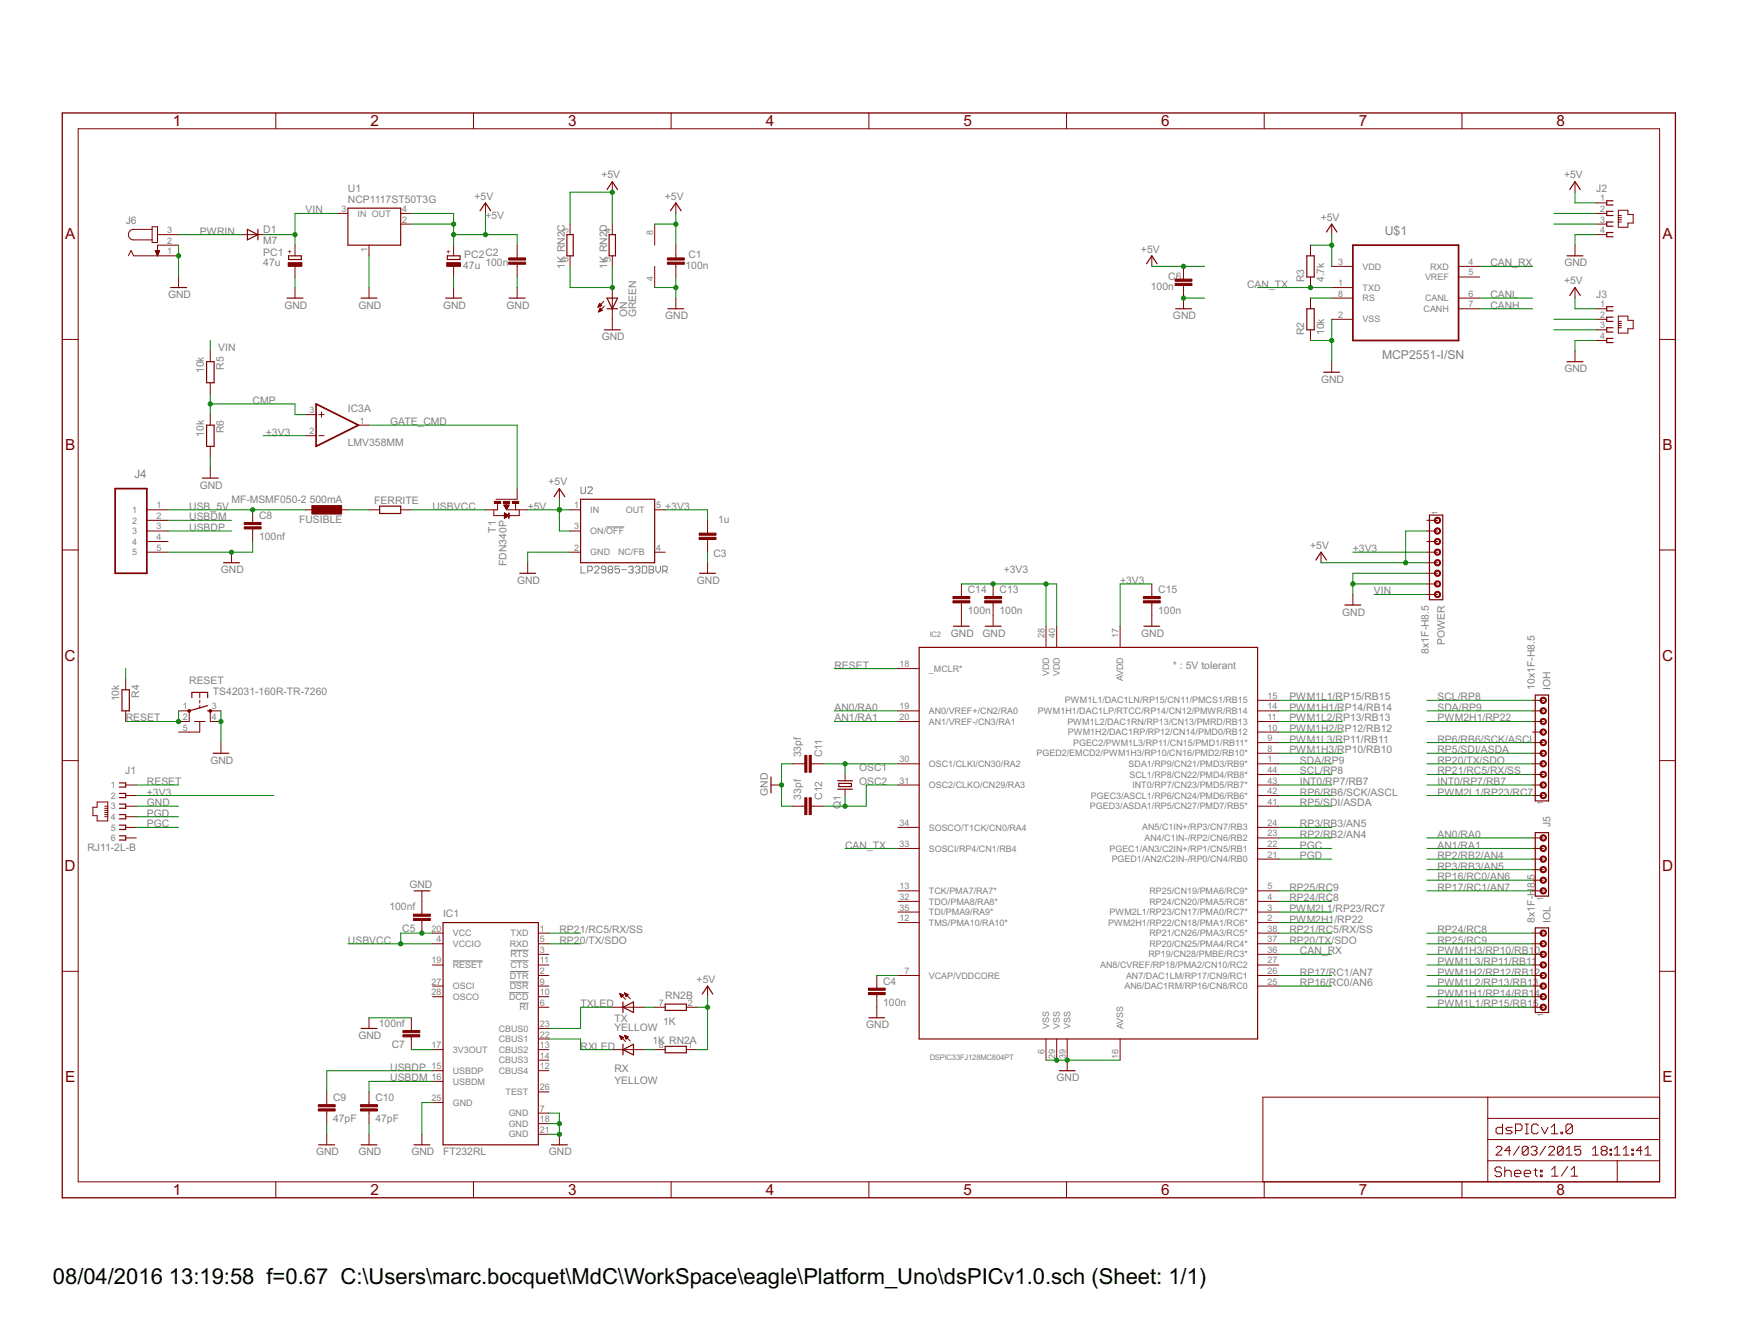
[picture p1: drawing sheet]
<svg xmlns="http://www.w3.org/2000/svg" width="279mm" height="216mm" viewBox="0 0 279 216" stroke-linecap="round" stroke-linejoin="round" font-family="sans-serif">
<g fill="none" stroke="#808080" stroke-width=".16">
<path d="M93.5 78.3v.9l.1 .2h.4l.2-.2v-.9M94.5 78.4l.2-.1h.4l.2 .1v.2l-.8 .8h.8M93.5 91v1.1h.7M94.5 91.8h.6l.2-.2v-.4l-.2-.2h-.6v1.1M95.6 91.2l.2-.2h.4l.2 .2v.2l-.8 .7h.8M97.5 91.6h-.6l-.2-.2v-.2l.2-.2h.4l.2 .2v.7l-.2 .2h-.4l-.2-.2M97.5 84.7h2.9M98 91.6l-.2 .2 .2 .3h.4l.2-.2-.2-.3M98 91.6l-.2-.2 .2-.4h.4l.2 .2v.2l-.2 .2M98 91.6h.4M99.7 91h-.8v.6l.4-.2 .4 .2v.3l-.2 .2h-.4l-.2-.2M100 91.6h.8"/>
<path d="M101.1 91.2l.2-.2h.4l.2 .2v.2l-.2 .2M101.5 91.6h.2M101.7 91.6l.2 .2-.2 .3h-.4l-.2-.2M102.2 91.2l.2-.2h.4l.1 .2v.2l-.1 .2M102.6 91.6h.2M102.8 91.6l.1 .2-.1 .3h-.4l-.2-.2M103.3 91h.6l.1 .2v.7l-.1 .2h-.6zM104.4 91h.5l.2 .2v.2l-.2 .2 .2 .3-.2 .2h-.5zM104.4 91.6h.5M105.5 91v.8l.4 .3 .3-.3v-.8M106.6 91.8h.5l.2-.2v-.4l-.2-.2h-.5v1.1M107 91.8l.3 .3"/>
<path d="M72.8 154.5h4.8M81.9 159.6h3.1M82 157.9h3M82 156.2h3M82.1 154.5h2.9M82.1 152.8h2.9M83.6 161.3h1.4"/>
</g>
<g fill="none" stroke="#800000" stroke-width=".19">
<path d="M39.8 36.9l1.7 .8-1.7 .9zM41.5 36.9v1.7M56 33.5h8.5v5.9h-8.5zM77.2 33.9l.9-1.3 .8 1.3M91.2 37.7h1v3.4h-1zM97.6 30.5l.9-1.3 .8 1.3M98 37.7h1v3.4h-1zM107.8 33.9l.9-1.3 .9 1.3M213.4 37.3l.8-1.3 .9 1.3M252.5 30.5l.8-1.3 .9 1.3M259.5 32.3h-1.1v.7h1.1M259.5 34h-1.1v.6h1.1"/>
<path d="M259.5 35.7h-1.1v.7h1.1M259.5 37.4h-1.1v.7h1.1M27.5 46.2h2.5M33.2 58.1h1.2v3.4h-1.2zM46.2 47.9h2.5M46.4 41.1h2.1v.6h-2.1zM58.1 47.9h2.5M71.7 47.9h2.6M71.9 41.1h2.1v.6h-2.1zM81.9 47.9h2.6M97.2 53h2.6M97.6 49.6h1.7"/>
<path d="M97.6 47.9h1.7l-.8 1.7zM107.4 49.6h2.6M184.4 42.4l.9-1.3 .8 1.3M189.1 49.6h2.6M210.2 49.6h1.2v3.4h-1.2zM210.2 41.1h1.2v3.4h-1.2zM212.9 59.8h2.6M252.1 41.1h2.5M252.1 58.1h2.5M252.5 47.5l.8-1.3 .9 1.3M259.5 49.3h-1.1v.7h1.1M259.5 51h-1.1v.7h1.1"/>
<path d="M259.5 52.7h-1.1v.7h1.1M259.5 54.4h-1.1v.7h1.1M32.6 76.9h2.5M33.2 68.3h1.2v3.5h-1.2zM89.1 79.8l.9-1.3 .8 1.3M36 90.5h2.5M61.1 81.4h3.4v1.1h-3.4zM83.6 92.2h2.5M93.4 80.3h11.9v10.2h-11.9zM112.5 92.2h2.6M211.6 90l.9-1.2 .9 1.2M216.3 97.3h2.6"/>
<path d="M229.9 82.8h2.2v13.6h-2.2zM19.6 110.9h1.2v3.4h-1.2zM30.9 112.2v-.9h2.5v.9M33.4 114.3h.4M33.4 113.4l-3 .9M147.8 104.1h54.5v62.9h-54.5zM153.4 100.7h2.5M158.5 100.7h2.5M184 100.7h2.5M247 111.7h2.1v17.1h-2.1zM19.2 125.9h1v.6h-1M19.2 127.6h1v.6h-1"/>
<path d="M19.2 129.3h1v.6h-1M19.2 131h1v.6h-1M19.2 132.7h1v.6h-1M19.2 134.4h1v.6h-1M34.3 121.1h2.5M124 124.9v2.6M134.7 126.9h2.4M134.7 125.5h2.4M134.9 125.9h2v.5h-2zM247 133.9h2.1v10.2h-2.1zM66.6 143.2h2.6M71.3 148.3h15.3v35.7h-15.3z"/>
<path d="M113 159.8l.8-1.3 .9 1.3M247 149.2h2.1v13.6h-2.1zM58.1 165.3h2.5M100.2 168.7l1.7-.8v1.7zM100.2 161.1v1.7M100.2 167.9v1.7M100.2 161.9l1.7-.8v1.7zM107 161.4h3.4v1h-3.4zM107 168.2h3.4v1h-3.4zM139.8 163.6h2.5M170.4 172.1h2.5M51.3 184h2.5"/>
<path d="M58.1 184h2.5M66.6 184h2.6M88.7 184h2.6"/>
</g>
<g fill="none" stroke="#800000" stroke-width=".16">
<path d="M44.4 18.2v2.5M76.2 18.2v2.5M107.9 18.2v2.5M139.8 18.2v2.5M171.6 18.2v2.5M203.3 18.2v2.5M235.2 18.2v2.5M12.6 20.7h254.4v169.3h-254.4zM24.5 36.9h-3a.85 .85 0 0 0-.9 .8 .85 .85 0 0 0 .9 .9h3M24.5 36.4h.8v2.6h-.8zM25.3 37.7h3.4M28.7 39.4h-3.4v1.7"/>
<path d="M38.9 37.7h3.4M47.5 39.4v1.7M54.3 34.3h1.7M59.4 39.4v1.7M64.5 34.3h1.7M64.5 36h1.7M73 39.4v1.7M78.1 32.6v1.7M83.2 39.4v2.1M91.7 36v1.7M98.5 29.2v1.7M98.5 36v1.7"/>
<path d="M105.3 36v3.4M108.7 32.6v1.7M108.7 39.4v2.1M210.8 39.4v1.7M214.2 36v1.7M253.3 29.2v1.7M253.3 39.4v1.7M256.8 37.7h1.6M256.8 34.3h1.6M256.8 36h1.6M256.8 32.6h1.6M260.3 33.8h1.6v.7h.8v1.4h-.8v.6h-1.6z"/>
<path d="M260.3 34.6h.5M260.3 35h.5M260.3 35.3h.5M260.3 35.7h.5M10 54.6h2.6M20.6 41.1l.5-.8 .4 .8h7.2M25 40.3h.7l-.4 .8zM25 40.3h.6M25 40.4h.6M25.1 40.5h.5M25.1 40.6h.4M25.1 40.7h.4"/>
<path d="M25.2 40.8h.3M25.2 40.8h.2M25.2 40.9h.2M25.3 41h.1M25.3 41.1h.1M28.7 44.5v1.7M33.8 56.4v1.7M47.5 42.8v1.7M47.5 46.2v1.7M59.4 46.2v1.7M73 42.8v1.7M73 46.2v1.7"/>
<path d="M83.2 42.5v2M83.2 46.2v1.7M91.7 41.1v1.7M96.2 49.3h.1M96.2 49.3h.2M96.3 49.2h.3M96.3 50.1h.1M96.3 49.1h.5M96.3 49.1h.4M96.3 50h.2M96.4 50h.3M96.4 49h.3"/>
<path d="M96.4 48.9h.2M96.4 49.9h.4M96.4 48.9h.1M96.4 49.8h.4M96.5 49.7h.2M96.5 49.6h.1M96.5 49.6l-.2 .5M96.5 49.6l.4 .3-.6 .2M96.8 49.1l-.3-.3-.3 .6M96.8 49.1l-.6 .3M97.1 48.4l-.9 1M97.2 49.2l-.9 .9"/>
<path d="M98.5 41.1v1.7M98.5 46.2v6.8M105.3 42.8v3.4M108.7 42.5v2M108.7 47.9v1.7M185.3 41.1v1.7M190.4 42.8v2.1M190.4 45.9v3.7M210.8 44.5v1.7M210.8 47.9v1.7M210.8 53v1.7M214.2 42.8h3.4"/>
<path d="M214.2 46.2h3.4M214.2 47.9h3.4M214.2 51.3h3.4M214.2 58.1v1.7M234.6 49.6h3.4M234.6 42.8h3.4M234.6 47.9h3.4M234.6 44.5h3.4M253.3 46.2v1.7M253.3 56.4v1.7M256.8 49.6h1.6M256.8 51.3h1.6"/>
<path d="M256.8 53h1.6M256.8 54.7h1.6M260.3 50.8h1.6v.7h.8v1.4h-.8v.7h-1.6zM260.3 51.7h.5M260.3 52h.5M260.3 52.3h.5M260.3 52.7h.5M267 54.6h2.5M33.8 61.5v1.7M33.8 66.7v1.6M33.8 71.8v1.6M33.8 75.1v1.8"/>
<path d="M49.1 66.7h1.7M49.1 70h1.7M51.3 66.7h.8M51.3 70h.8M51.7 66.2v.9M57.7 68.3h1.7M83.2 78.5v1.8h-3.4M90 78.5v1.8M10 88.4h2.6M23.6 82h3.4M23.6 85.4h3.4M23.6 88.8h3.4"/>
<path d="M23.6 83.7h3.4M23.6 87.1h3.4M37.2 88.8v1.7M40.6 82v2M40.6 85v2.1M49.1 82h1.7M54.3 82h1.7M59.4 82h1.7M64.5 82h1.7M79.4 82v.9h4.1v-.9M80 80.9v1.1h-1.9M81 81.2h.9l-.4 .7z"/>
<path d="M81.1 81.2h.8M81.1 81.3h.8M81.1 81.3h.7M81.1 82.5l.7 .4-.7 .4zM81.1 83.3h.1M81.1 83.2h.2M81.1 83.1h.3M81.1 83.1h.4M81.1 83h.5M81.1 83h.6M81.1 82.9h.7M81.1 82.8h.7"/>
<path d="M81.1 82.8h.5M81.1 82.7h.5M81.1 82.7h.4M81.1 82.6h.3M81.1 82.6h.2M81.1 82.5h.1M81.2 81.4h.6M81.2 81.4h.5M81.2 81.5h.5M81.3 81.5h.4M81.3 81.6h.4M81.3 83.2h-.2"/>
<path d="M81.3 81.6h.3M81.3 81.7h.3M81.4 81.7h.2M81.4 81.8h.1M81.5 80.9v1.1h3.4M82.9 80.9v1.1M84.9 90.5v1.7M91.7 82h1.7M91.7 85.4h1.7M91.7 88.8h1.7M105.3 82h1.7M105.3 88.8h1.7"/>
<path d="M113.8 83.7v2M113.8 86.7v2.1M113.8 90.5v1.7M154.6 93.9v2M154.6 96.9v3.8M159.7 93.9v2M159.7 96.9v3.8M185.3 93.9v2M185.3 96.9v3.8M212.5 88.8v1.7M217.6 95.6v1.7M229.5 85.4h1.7"/>
<path d="M229.5 88.8h1.7M229.5 83.7h1.7M229.5 87.1h1.7M229.5 90.5h1.7M229.5 92.2h1.7M229.5 93.9h1.7M229.5 95.6h1.7M267 88.4h2.5M20.2 109.2v1.7M20.2 114.3v1.7M28.7 114.3h1.7v1.7h-1.7M31.3 116h1.7"/>
<path d="M32.1 116v1.7h-3.4M32.1 111.3v.9M32.1 112.6v.4M32.1 113.4v.5M35.5 114.3h-1.7v1.7h1.7M35.5 119.4v1.7M144.4 116h3.4M144.4 114.3h3.4M144.4 107.5h3.4M168.3 100.7v3.4M170 100.7v3.4M180.2 100.7v3.4"/>
<path d="M202.3 119.4h3.4M202.3 117.7h3.4M202.3 116h3.4M202.3 114.3h3.4M202.3 112.6h3.4M246.5 119.4h1.7M246.5 117.7h1.7M246.5 116h1.7M246.5 114.3h1.7M246.5 112.6h1.7M10 122.3h2.6M15.6 128.9h1.7v3.1h-1.7v-.9h-.7v-1.3h.7z"/>
<path d="M16.8 129.6h.5M16.8 129.9h.5M16.8 130.3h.5M16.8 130.6h.5M16.8 131h.5M16.8 131.3h.5M20.2 126.2h1.7M20.2 127.9h1.7M20.2 129.6h1.7M20.2 131.3h1.7M20.2 133h1.7M20.2 134.7h1.7"/>
<path d="M124 126.2h1.7M127.4 122.8h2.1M127.4 129.6h2.1M130.5 122.8h2M130.5 129.6h2M135.9 124.5v1M135.9 126.9v1M144.4 126.2h3.4M144.4 122.8h3.4M144.4 133h3.4M144.4 136.4h3.4M202.3 126.2h3.4"/>
<path d="M202.3 127.9h3.4M202.3 124.5h3.4M202.3 122.8h3.4M202.3 121.1h3.4M202.3 129.6h3.4M202.3 133h3.4M202.3 134.7h3.4M202.3 138.1h3.4M202.3 136.4h3.4M246.5 126.2h1.7M246.5 127.9h1.7M246.5 124.5h1.7"/>
<path d="M246.5 122.8h1.7M246.5 121.1h1.7M246.5 134.7h1.7M246.5 138.1h1.7M246.5 136.4h1.7M246.5 139.8h1.7M267 122.3h2.5M10 156.1h2.6M67.9 143.2v3.8M67.9 148v2M69.6 158.5h1.7M69.6 155.1h1.7"/>
<path d="M69.6 151.7h1.7M69.6 150h1.7M86.6 158.5h1.7M86.6 156.8h1.7M86.6 155.1h1.7M86.6 153.4h1.7M86.6 151.7h1.7M86.6 150h1.7M99.7 159.7l.9 1M99.7 159.7l.6 .3-.4 .3zM99.7 159.8h.1M99.7 159.9h.3"/>
<path d="M99.8 159.9h.4M99.8 160h.5M100.5 159.6l.9 1M100.5 159.6l.5 .3-.3 .3zM100.5 159.6h.1M100.5 159.7h.1M100.5 159.8h.3M100.5 159.9h.4M100.6 159.9h.4M100.6 160h.3M113.8 158.5v1.7M141 156.8v2.1"/>
<path d="M141 159.9v3.7M144.4 156.8h3.4M144.4 148.3h3.4M144.4 146.6h3.4M144.4 144.9h3.4M144.4 143.2h3.4M202.3 158.5h3.4M202.3 156.8h3.4M202.3 155.1h3.4M202.3 153.4h3.4M202.3 151.7h3.4M202.3 150h3.4"/>
<path d="M202.3 148.3h3.4M202.3 146.6h3.4M202.3 144.9h3.4M202.3 143.2h3.4M246.5 158.5h1.7M246.5 156.8h1.7M246.5 155.1h1.7M246.5 153.4h1.7M246.5 151.7h1.7M246.5 150h1.7M246.5 143.2h1.7M246.5 141.5h1.7"/>
<path d="M267 156.1h2.5M52.6 175.5v2.1M52.6 178.6v2M59.4 163.6v1.7M59.4 175.5v2.1M59.4 178.6v2M66.2 163.6v2.1M66.2 166.7v2M69.6 160.2h1.7M69.6 168.7h1.7M69.6 172.1h1.7M69.6 173.8h1.7"/>
<path d="M69.6 177.2h1.7M86.6 161.9h1.7M86.6 160.2h1.7M86.6 168.7h1.7M86.6 167h1.7M86.6 172.1h1.7M86.6 178.9h1.7M86.6 165.3h1.7M86.6 170.4h1.7M86.6 175.5h1.7M98.5 161.9h5.1M98.5 168.7h5.1"/>
<path d="M99.7 166.5l.9 .9M99.7 166.5h.1M99.7 166.5l.6 .3-.4 .3zM99.7 166.6h.2M99.8 166.7h.2M99.8 166.7h.4M99.8 166.8h.4M99.8 160.1h.4M99.8 166.9h.4M99.9 166.9h.2M99.9 160.1h.2M99.9 160.2h.2"/>
<path d="M99.9 167h.1M99.9 167.1h.1M99.9 160.3h.1M100.5 166.4l.9 1M100.5 166.4l.5 .3-.3 .3M100.5 166.4l.2 .6M100.5 166.5h.1M100.5 166.5h.2M100.5 166.6h.3M100.5 166.7h.5M100.6 166.7h.4M100.6 166.8h.3"/>
<path d="M100.6 160.1h.3M100.6 166.9h.3M100.7 166.9h.1M100.7 160.1h.1M100.7 160.2h.1M100.7 167h.1M105.3 161.9h1.7M105.3 168.7h1.7M110.4 161.9h1.7M110.4 168.7h1.7M168.3 167v3.4M170 167v3.4"/>
<path d="M171.7 167v5.1M180.2 167v3.4M239.3 176.4v13.6M239.3 179.8h27.7M246.5 161.9h1.7M246.5 160.2h1.7M267 176.4h-63.9v13.6M44.4 190v2.6M52.6 182.4v1.6M59.4 182.4v1.6M67.9 182.4v1.6M76.2 190v2.6"/>
<path d="M86.6 180.6h1.7M86.6 182.4h1.7M90 182.4v1.6M107.9 190v2.6M139.8 190v2.6M171.6 190v2.6M203.3 190v2.6M235.2 190v2.6M239.3 186.6h27.7M239.3 183.2h27.7M240.6 184.5l.3-.2h.4l.3 .2v.2l-1 1h1M241.5 187.9l-.2-.3h-.6l-.2 .3v.2l.2 .3h.6l.2 .2v.3l-.2 .3h-.6l-.2-.3"/>
<path d="M241.7 180.7v1.6h-.8l-.3-.3v-.5l.3-.3h.8M242 188.4l.3-.3h.5l.3 .3v.8M242 187.6v1.6M243 185h-1l.8-.7v1.4M243.2 181.2h-.7l-.3 .3 .3 .3h.5l.2 .2-.2 .3h-.8M243.6 188.6h1v-.2l-.2-.3h-.5l-.3 .3v.5l.3 .3h.5M243.8 181.8h.8l.2-.3v-.5l-.2-.3h-.8v1.6M244.4 184.3l-.9 1.4M245.2 188.6h1v-.2l-.2-.3h-.6l-.2 .3v.5l.2 .3h.6M245.3 182.3h.6M245.3 180.7h.6M245.6 180.7v1.6"/>
<path d="M245.8 184.5v1l-.2 .2h-.5l-.2-.2M245.8 184.5l-.2-.2h-.5l-.2 .2v1M245.8 184.5l-.9 1M246.3 184.5l.2-.2h.5l.2 .2v.2l-.2 .3M246.7 185h.3M246.7 188.1h.6M247 185l.2 .2v.3l-.2 .2h-.5l-.2-.2M247 187.9v1l.3 .3M247.4 181l-.2-.3h-.5l-.3 .3v1l.3 .3h.5l.2-.3M247.8 188.1h.3v.3h-.3zM247.8 188.9h.3v.3h-.3zM247.9 181.2l.6 1.1 .5-1.1"/>
<path d="M248.6 184.3l-.9 1.4M249.1 184.5l.2-.2h.5l.2 .2v.2l-.9 1h.9M249.5 182.3h1.1M249.5 181.2l.5-.5v1.6M249.6 188l.5-.5v1.6M249.6 189.1h1M251.1 182h.3v.3h-.3zM251.4 184.5v1l-.2 .2h-.5l-.2-.2M251.4 184.5l-.2-.2h-.5l-.2 .2v1M251.4 184.5l-.9 1M251.9 185.7h1M251.9 184.7l.5-.4v1.4"/>
<path d="M252.2 187.5l-1.1 1.6M252.7 189.1h1M252.7 188l.5-.5v1.6M252.9 181v1l-.2 .3h-.6l-.2-.3M252.9 181l-.2-.3h-.6l-.2 .3v1M252.9 181l-1 1M254.3 184.3h-1v.7l.5-.3h.2l.3 .3v.5l-.3 .2h-.4l-.3-.2M256.1 185.7h1M256.1 184.7l.5-.4v1.4M257.8 185l-.2 .2v.3l.2 .2h.5l.2-.2v-.3l-.2-.2M257.8 185l-.2-.3v-.2l.2-.2h.5l.2 .2v.2l-.2 .3M257.8 185h.5"/>
<path d="M259 185.5h.2v.2h-.2zM259 184.7h.2v.3h-.2zM259.7 184.7l.4-.4v1.4M259.7 185.7h.9M260.1 186.6v3.4M261.1 185.7h.9M261.1 184.7l.5-.4v1.4M262.5 185.5h.2v.2h-.2zM262.5 184.7h.2v.3h-.2zM264.1 185h-.9l.7-.7v1.4M264.6 185.7h1M264.6 184.7l.5-.4v1.4"/>
</g>
<g fill="#800000" stroke="#800000" stroke-width=".16">
<path d="M247.9 161.5a.51 .51 0 0 1 .8 .2 .51 .51 0 0 1-.3 .7 .51 .51 0 0 1-.7-.5h.2a.34 .34 0 0 1 .4-.3 .34 .34 0 0 1 .2 .5 .34 .34 0 0 1-.6 0v-.2h-.2z" fill-rule="evenodd"/>
<path d="M247.9 159.9a.51 .51 0 0 1 .8 .1 .51 .51 0 0 1-.3 .7 .51 .51 0 0 1-.7-.5h.2a.34 .34 0 0 1 .4-.3 .34 .34 0 0 1 .2 .5 .34 .34 0 0 1-.6 0v-.2h-.2z" fill-rule="evenodd"/>
<path d="M247.9 158.1a.51 .51 0 0 1 .8 .2 .51 .51 0 0 1-.3 .7 .51 .51 0 0 1-.7-.5h.2a.34 .34 0 0 1 .4-.3 .34 .34 0 0 1 .2 .5 .34 .34 0 0 1-.6 0v-.2h-.2z" fill-rule="evenodd"/>
<path d="M247.9 156.4a.51 .51 0 0 1 .8 .2 .51 .51 0 0 1-.3 .7 .51 .51 0 0 1-.7-.5h.2a.34 .34 0 0 1 .4-.3 .34 .34 0 0 1 .2 .5 .34 .34 0 0 1-.6 0v-.2h-.2z" fill-rule="evenodd"/>
<path d="M247.9 154.7a.51 .51 0 0 1 .8 .2 .51 .51 0 0 1-.3 .7 .51 .51 0 0 1-.7-.5h.2a.34 .34 0 0 1 .4-.3 .34 .34 0 0 1 .2 .5 .34 .34 0 0 1-.6 0v-.2h-.2z" fill-rule="evenodd"/>
<path d="M247.9 153a.51 .51 0 0 1 .8 .2 .51 .51 0 0 1-.3 .7 .51 .51 0 0 1-.7-.5h.2a.34 .34 0 0 1 .4-.3 .34 .34 0 0 1 .2 .5 .34 .34 0 0 1-.6 0v-.2h-.2z" fill-rule="evenodd"/>
<path d="M247.9 151.3a.51 .51 0 0 1 .8 .2 .51 .51 0 0 1-.3 .7 .51 .51 0 0 1-.7-.5h.2a.34 .34 0 0 1 .4-.3 .34 .34 0 0 1 .2 .5 .34 .34 0 0 1-.6-.1v-.1h-.2z" fill-rule="evenodd"/>
<path d="M247.9 149.6a.51 .51 0 0 1 .8 .2 .51 .51 0 0 1-.3 .7 .51 .51 0 0 1-.7-.5h.2a.34 .34 0 0 1 .4-.3 .34 .34 0 0 1 .2 .5 .34 .34 0 0 1-.6 0v-.2h-.2z" fill-rule="evenodd"/>
<path d="M247.9 127.5a.51 .51 0 0 1 .8 .1 .51 .51 0 0 1-.3 .8 .51 .51 0 0 1-.7-.5h.2a.34 .34 0 0 1 .4-.4 .34 .34 0 0 1 .2 .6 .34 .34 0 0 1-.6-.1v-.1h-.2z" fill-rule="evenodd"/>
<path d="M247.9 125.8a.51 .51 0 0 1 .8 .2 .51 .51 0 0 1-.3 .7 .51 .51 0 0 1-.7-.5h.2a.34 .34 0 0 1 .4-.3 .34 .34 0 0 1 .2 .5 .34 .34 0 0 1-.6-.1v-.1h-.2z" fill-rule="evenodd"/>
<path d="M247.9 124.1a.51 .51 0 0 1 .8 .2 .51 .51 0 0 1-.3 .7 .51 .51 0 0 1-.7-.5h.2a.34 .34 0 0 1 .4-.4 .34 .34 0 0 1 .2 .6 .34 .34 0 0 1-.6-.1v-.1h-.2z" fill-rule="evenodd"/>
<path d="M247.9 122.4a.51 .51 0 0 1 .8 .1 .51 .51 0 0 1-.3 .8 .51 .51 0 0 1-.7-.5h.2a.34 .34 0 0 1 .4-.4 .34 .34 0 0 1 .2 .6 .34 .34 0 0 1-.6-.1v-.1h-.2z" fill-rule="evenodd"/>
<path d="M247.9 120.7a.51 .51 0 0 1 .8 .2 .51 .51 0 0 1-.3 .7 .51 .51 0 0 1-.7-.5h.2a.34 .34 0 0 1 .4-.4 .34 .34 0 0 1 .2 .6 .34 .34 0 0 1-.6-.1v-.1h-.2z" fill-rule="evenodd"/>
<path d="M247.9 119a.51 .51 0 0 1 .8 .2 .51 .51 0 0 1-.4 .7 .51 .51 0 0 1-.6-.5h.2a.34 .34 0 0 1 .4-.4 .34 .34 0 0 1 .2 .6 .34 .34 0 0 1-.6-.1v-.1h-.2z" fill-rule="evenodd"/>
<path d="M247.9 117.3a.51 .51 0 0 1 .8 .1 .51 .51 0 0 1-.3 .8 .51 .51 0 0 1-.7-.5h.2a.34 .34 0 0 1 .4-.4 .34 .34 0 0 1 .2 .6 .34 .34 0 0 1-.6-.1v-.1h-.2z" fill-rule="evenodd"/>
<path d="M247.9 115.6a.51 .51 0 0 1 .8 .2 .51 .51 0 0 1-.3 .7 .51 .51 0 0 1-.7-.5h.2a.34 .34 0 0 1 .4-.4 .34 .34 0 0 1 .2 .6 .34 .34 0 0 1-.6-.1v-.1h-.2z" fill-rule="evenodd"/>
<path d="M247.9 113.9a.51 .51 0 0 1 .8 .1 .51 .51 0 0 1-.3 .8 .51 .51 0 0 1-.7-.5h.2a.34 .34 0 0 1 .4-.4 .34 .34 0 0 1 .2 .6 .34 .34 0 0 1-.6-.1v-.1h-.2z" fill-rule="evenodd"/>
<path d="M247.9 112.2a.51 .51 0 0 1 .8 .1 .51 .51 0 0 1-.3 .8 .51 .51 0 0 1-.7-.5h.2a.34 .34 0 0 1 .4-.4 .34 .34 0 0 1 .2 .6 .34 .34 0 0 1-.6-.1v-.1h-.2z" fill-rule="evenodd"/>
<path d="M30.3 114.1h.3v.3h-.3z" fill-rule="evenodd"/>
<path d="M33.7 114.1h.3v.3h-.3z" fill-rule="evenodd"/>
<path d="M230.9 83.3a.5 .5 0 0 1 .8 .1 .5 .5 0 0 1-.4 .7 .5 .5 0 0 1-.6-.4h.2a.34 .34 0 0 1 .5-.3 .34 .34 0 0 1 0 .5 .34 .34 0 0 1-.5-.1v-.1h-.2z" fill-rule="evenodd"/>
<path d="M230.9 85a.5 .5 0 0 1 .8 .1 .5 .5 0 0 1-.4 .7 .5 .5 0 0 1-.6-.4h.2a.33 .33 0 0 1 .5-.3 .33 .33 0 0 1 0 .5 .33 .33 0 0 1-.5-.1v-.1h-.2z" fill-rule="evenodd"/>
<path d="M230.9 86.7a.5 .5 0 0 1 .8 .1 .5 .5 0 0 1-.4 .7 .5 .5 0 0 1-.6-.4h.2a.34 .34 0 0 1 .5-.3 .34 .34 0 0 1 0 .5 .34 .34 0 0 1-.5-.1v-.1h-.2z" fill-rule="evenodd"/>
<path d="M230.9 88.4a.5 .5 0 0 1 .8 .1 .5 .5 0 0 1-.4 .8 .5 .5 0 0 1-.6-.5h.2a.33 .33 0 0 1 .5-.3 .33 .33 0 0 1 0 .5 .33 .33 0 0 1-.5-.1v-.1h-.2z" fill-rule="evenodd"/>
<path d="M230.9 90.1a.5 .5 0 0 1 .8 .1 .5 .5 0 0 1-.4 .8 .5 .5 0 0 1-.6-.5h.2a.33 .33 0 0 1 .5-.3 .33 .33 0 0 1 0 .5 .33 .33 0 0 1-.5-.1v-.1h-.2z" fill-rule="evenodd"/>
<path d="M230.9 91.8a.5 .5 0 0 1 .8 .1 .5 .5 0 0 1-.4 .7 .5 .5 0 0 1-.6-.4h.2a.34 .34 0 0 1 .5-.3 .34 .34 0 0 1 0 .5 .34 .34 0 0 1-.5-.1v-.1h-.2z" fill-rule="evenodd"/>
<path d="M230.9 93.5a.5 .5 0 0 1 .8 .1 .5 .5 0 0 1-.4 .8 .5 .5 0 0 1-.6-.5h.2a.33 .33 0 0 1 .5-.3 .33 .33 0 0 1 0 .5 .33 .33 0 0 1-.5-.1v-.1h-.2z" fill-rule="evenodd"/>
<path d="M230.9 95.2a.5 .5 0 0 1 .8 .1 .5 .5 0 0 1-.4 .8 .5 .5 0 0 1-.6-.5h.2a.34 .34 0 0 1 .5-.3 .34 .34 0 0 1 0 .5 .34 .34 0 0 1-.5-.1v-.1h-.2z" fill-rule="evenodd"/>
<path d="M247.9 142.8a.51 .51 0 0 1 .8 .2 .51 .51 0 0 1-.3 .7 .51 .51 0 0 1-.7-.5h.2a.34 .34 0 0 1 .4-.4 .34 .34 0 0 1 .2 .6 .34 .34 0 0 1-.6-.1v-.1h-.2z" fill-rule="evenodd"/>
<path d="M247.9 141.1a.51 .51 0 0 1 .8 .2 .51 .51 0 0 1-.4 .7 .51 .51 0 0 1-.6-.5h.2a.34 .34 0 0 1 .4-.3 .34 .34 0 0 1 .2 .5 .34 .34 0 0 1-.6-.1v-.1h-.2z" fill-rule="evenodd"/>
<path d="M247.9 139.4a.51 .51 0 0 1 .8 .2 .51 .51 0 0 1-.3 .7 .51 .51 0 0 1-.7-.5h.2a.34 .34 0 0 1 .4-.3 .34 .34 0 0 1 .2 .5 .34 .34 0 0 1-.6 0v-.2h-.2z" fill-rule="evenodd"/>
<path d="M247.9 137.7a.51 .51 0 0 1 .8 .2 .51 .51 0 0 1-.3 .7 .51 .51 0 0 1-.7-.5h.2a.34 .34 0 0 1 .4-.4 .34 .34 0 0 1 .2 .6 .34 .34 0 0 1-.6-.1v-.1h-.2z" fill-rule="evenodd"/>
<path d="M247.9 136a.51 .51 0 0 1 .8 .2 .51 .51 0 0 1-.3 .7 .51 .51 0 0 1-.7-.5h.2a.34 .34 0 0 1 .4-.3 .34 .34 0 0 1 .2 .5 .34 .34 0 0 1-.6-.1v-.1h-.2z" fill-rule="evenodd"/>
<path d="M247.9 134.3a.51 .51 0 0 1 .8 .2 .51 .51 0 0 1-.3 .7 .51 .51 0 0 1-.7-.5h.2a.34 .34 0 0 1 .4-.4 .34 .34 0 0 1 .2 .6 .34 .34 0 0 1-.6-.1v-.1h-.2z" fill-rule="evenodd"/>
</g>
<g fill="#800000" stroke="#800000" stroke-width=".16">
<path d="M81.8 41.5h2.7v.3h-2.7z"/>
<path d="M81.8 42.1h2.7v.4h-2.7z"/>
<path d="M46.4 42.2h2.2v.6h-2.2z"/>
<path d="M71.9 42.2h2.2v.6h-2.2z"/>
<path d="M139.7 159.6h2.7v.3h-2.7z"/>
<path d="M139.7 158.9h2.7v.3h-2.7z"/>
<path d="M79.5 80.6h1v.3h-1z"/>
<path d="M81 80.6h1v.3h-1z"/>
<path d="M82.4 80.6h1v.3h-1z"/>
<path d="M81.8 82.5h.1v.8h-.1z"/>
<path d="M107.4 41.5h2.7v.3h-2.7z"/>
<path d="M107.4 42.1h2.7v.4h-2.7z"/>
<path d="M189 44.9h2.7v.3h-2.7z"/>
<path d="M189 45.6h2.7v.3h-2.7z"/>
<path d="M112.5 85.7h2.7v.3h-2.7z"/>
<path d="M112.5 86.4h2.7v.3h-2.7z"/>
<path d="M64.8 165.7h2.7v.3h-2.7z"/>
<path d="M64.8 166.3h2.7v.4h-2.7z"/>
<path d="M39.3 84.7h2.7v.3h-2.7z"/>
<path d="M39.3 84h2.7v.3h-2.7z"/>
<path d="M50.2 81.3h4.7v1.3h-4.7z"/>
<path d="M51.2 178.3h2.7v.3h-2.7z"/>
<path d="M51.2 177.6h2.7v.3h-2.7z"/>
<path d="M58 178.3h2.7v.3h-2.7z"/>
<path d="M58 177.6h2.7v.3h-2.7z"/>
<path d="M66.5 147h2.7v.3h-2.7z"/>
<path d="M66.5 147.6h2.7v.4h-2.7z"/>
<path d="M129.5 121.4h.3v2.7h-.3z"/>
<path d="M130.2 121.4h.3v2.7h-.3z"/>
<path d="M129.5 128.2h.3v2.8h-.3z"/>
<path d="M130.2 128.2h.3v2.8h-.3z"/>
<path d="M158.4 96.6h2.7v.3h-2.7z"/>
<path d="M158.4 95.9h2.7v.3h-2.7z"/>
<path d="M153.3 96.6h2.7v.3h-2.7z"/>
<path d="M153.3 95.9h2.7v.3h-2.7z"/>
<path d="M183.9 96.6h2.7v.3h-2.7z"/>
<path d="M183.9 95.9h2.7v.3h-2.7z"/>
</g>
<path d="M10 18.2h259.5v174.4h-259.5z" fill="none" stroke="#800000" stroke-width=".21"/>
<path d="M217.6 39.4h17v15.3h-17zM18.5 78.5h5.1v13.7h-5.1zM50.8 64.9l6.9 3.4-6.9 3.5z" fill="none" stroke="#800000" stroke-width=".28"/>
<g fill="none" stroke="#008000" stroke-width=".16">
<path d="M28.7 37.7h10.2M28.7 39.4v5.1M42.3 37.7h5.2M54.3 34.3h-6.8v5.1M66.2 36h6.8M66.2 34.3h6.8v5.1M73 37.7h10.2v1.7M78.1 34.3v3.4M91.7 36v-5.1h6.8v5.1M105.3 36h3.4M108.7 34.3v5.1M210.8 39.4h3.4"/>
<path d="M214.2 37.7v5.1M249.9 36h6.9M249.9 34.3h6.9M253.3 30.9v1.7h3.5M256.8 37.7h-3.5v1.7M33.8 54.7v1.7M47.5 44.5v1.7M59.4 41.1v5.1M73 44.5v1.7M83.2 44.5v1.7M91.7 42.8v3.4h6.8v-3.4M105.3 46.2h3.4"/>
<path d="M108.7 44.5v3.4M185.3 42.8h8.5M190.4 47.9h3.4M202.3 46.2h11.9M210.8 47.9h3.4M210.8 54.7h3.4M214.2 51.3v6.8M238 42.8h8.5M238 49.6h8.5M238 47.9h8.5M249.9 53h6.9M249.9 51.3h6.9"/>
<path d="M253.3 47.9v1.7h3.5M256.8 54.7h-3.5v1.7M33.8 64.9h13.7v1.8h1.6M33.8 63.2v3.5M33.8 73.4v1.7M42.3 70h6.8M59.4 68.3h23.8v10.2M27 85.4h10.2M27 82h22.1M27 83.7h10.2M40.6 87.1v1.7h-13.6M56 82h3.4"/>
<path d="M66.2 82h11.9M84.9 82h6.8M90 80.3v5.1h1.7M91.7 88.8h-6.8v1.7M107 82h6.8v1.7M113.8 88.8v1.7M154.6 93.9h15.4v6.8M168.3 93.9v6.8M185.3 93.9h-5.1v6.8M212.5 90.5h17M217.6 93.9h11.9M217.6 88.8h11.9"/>
<path d="M221 95.6h8.5M229.5 85.4h-3.4v5.1M229.5 92.2h-11.9v3.4M20.2 107.5v1.7M28.7 114.3v1.7h-8.5M35.5 114.3v5.1M134.2 116h10.2M134.2 107.5h10.2M134.2 114.3h10.2M205.7 116h10.2M205.7 114.3h10.2M205.7 112.6h10.2"/>
<path d="M205.7 117.7h10.2M205.7 119.4h10.2M229.5 116h17M229.5 114.3h17M229.5 112.6h17M229.5 119.4h17M21.9 129.6h6.8M21.9 126.2h6.8M21.9 127.9h22.1M21.9 133h6.8M21.9 131.3h6.8M127.4 122.8h-1.7v6.8h1.7"/>
<path d="M132.5 122.8h11.9M135.9 122.8v1.7M135.9 127.9v1.7M135.9 136.4h8.5M144.4 126.2h-5.1v3.4h-6.8M205.7 129.6h8.5M205.7 122.8h8.5M205.7 126.2h8.5M205.7 127.9h8.5M205.7 133h8.5M205.7 138.1h8.5M205.7 134.7h8.5"/>
<path d="M205.7 136.4h8.5M205.7 121.1h10.2M205.7 124.5h8.5M229.5 122.8h17M229.5 126.2h17M229.5 127.9h17M229.5 139.8h17M229.5 138.1h17M229.5 134.7h17M229.5 136.4h17M229.5 121.1h17M229.5 124.5h17"/>
<path d="M56 151.7h13.6M69.6 150h-5.1v1.7M88.3 151.7h5.1M88.3 150h5.1M141 156.8h3.4M205.7 151.7h8.5M205.7 150h8.5M205.7 143.2h8.5M205.7 156.8h8.5M205.7 158.5h8.5M205.7 144.9h8.5M205.7 153.4h8.5"/>
<path d="M205.7 146.6h8.5M205.7 148.3h8.5M229.5 151.7h17M229.5 150h17M229.5 143.2h17M229.5 156.8h17M229.5 141.5h17M229.5 158.5h17M229.5 155.1h17M229.5 153.4h17M59.4 163.6h6.8M66.2 168.7h3.4"/>
<path d="M69.6 173.8h-10.2v1.7M69.6 177.2h-1.7v5.2M69.6 172.1h-17v3.4M88.3 167h5.1v1.7h5.1M88.3 178.9h1.7v3.5h-1.7M98.5 161.9h-5.1v3.4h-5.1M103.6 161.9h1.7M103.6 168.7h1.7M112.1 161.9h1.7M113.8 160.2v8.5h-1.7M168.3 170.4h11.9M229.5 161.9h17"/>
<path d="M229.5 160.2h17M52.6 180.6v1.8M59.4 180.6v1.8M88.3 180.6h1.7"/>
</g>
<g fill="#008000" stroke="#008000" stroke-width=".16">
<circle cx="226.1" cy="90.5" r=".34"/>
<circle cx="98.5" cy="30.9" r=".34"/>
<circle cx="113.8" cy="161.9" r=".34"/>
<circle cx="108.7" cy="36" r=".34"/>
<circle cx="73" cy="36" r=".34"/>
<circle cx="73" cy="37.7" r=".34"/>
<circle cx="78.1" cy="37.7" r=".34"/>
<circle cx="90" cy="82" r=".34"/>
<circle cx="190.4" cy="42.8" r=".34"/>
<circle cx="214.2" cy="39.4" r=".34"/>
<circle cx="217.6" cy="93.9" r=".34"/>
<circle cx="28.7" cy="41.1" r=".34"/>
<circle cx="108.7" cy="46.2" r=".34"/>
<circle cx="35.5" cy="116" r=".34"/>
<circle cx="90" cy="182.4" r=".34"/>
<circle cx="90" cy="180.6" r=".34"/>
<circle cx="37.2" cy="88.8" r=".34"/>
<circle cx="190.4" cy="47.9" r=".34"/>
<circle cx="125.7" cy="126.2" r=".34"/>
<circle cx="170" cy="170.4" r=".34"/>
<circle cx="171.7" cy="170.4" r=".34"/>
<circle cx="214.2" cy="54.7" r=".34"/>
<circle cx="28.7" cy="116" r=".34"/>
<circle cx="47.5" cy="37.7" r=".34"/>
<circle cx="98.5" cy="46.2" r=".34"/>
<circle cx="159.7" cy="93.9" r=".34"/>
<circle cx="168.3" cy="93.9" r=".34"/>
<circle cx="33.8" cy="64.9" r=".34"/>
<circle cx="67.9" cy="150" r=".34"/>
<circle cx="64.5" cy="151.7" r=".34"/>
<circle cx="135.9" cy="122.8" r=".34"/>
<circle cx="135.9" cy="129.6" r=".34"/>
<circle cx="40.6" cy="82" r=".34"/>
<circle cx="210.8" cy="46.2" r=".34"/>
</g>
<g font-size="4">
<text x="8.5" y="206.4">08/04/2016</text>
<text x="27.2" y="206.4">13:19:58 f=0.67 C:\Users\marc.bocquet\MdC\WorkSpace\eagle\Platform_Uno\dsPICv1.0.sch (Sheet: 1/1)</text>
</g>
<g font-size="2.8" fill="#800000">
<text x="27.8" y="20.3">1</text>
<text x="59.6" y="20.3">2</text>
<text x="91.4" y="20.3">3</text>
<text x="123.2" y="20.3">4</text>
<text x="155" y="20.3">5</text>
<text x="186.8" y="20.3">6</text>
<text x="218.6" y="20.3">7</text>
<text x="250.4" y="20.3">8</text>
<text x="10.5" y="38.5">A</text>
<text x="267.4" y="38.5">A</text>
<text x="10.5" y="72.4">B</text>
<text x="267.4" y="72.4">B</text>
<text x="10.4" y="106.2">C</text>
<text x="267.3" y="106.2">C</text>
<text x="10.4" y="140.1">D</text>
<text x="267.3" y="140.1">D</text>
<text x="10.5" y="173.9">E</text>
<text x="267.4" y="173.9">E</text>
<text x="27.8" y="192.1">1</text>
<text x="59.6" y="192.1">2</text>
<text x="91.4" y="192.1">3</text>
<text x="123.2" y="192.1">4</text>
<text x="155" y="192.1">5</text>
<text x="186.8" y="192.1">6</text>
<text x="218.6" y="192.1">7</text>
<text x="250.4" y="192.1">8</text>
</g>
<g font-size="2.2" fill="#808080">
<text x="222.7" y="37.8">U$1</text>
<text x="222.3" y="57.7">MCP2551-I/SN</text>
</g>
<text font-size="2.1" fill="#808080" x="21.6" y="76.9">J4</text>
<g font-size="1.9" fill="#808080">
<text x="96.7" y="28.7">+5V</text>
<text x="251.6" y="28.7">+5V</text>
<text x="49.1" y="34.3">VIN</text>
<text x="56" y="32.6">NCP1117ST50T3G</text>
<text x="56" y="30.9">U1</text>
<text x="76.3" y="32.1">+5V</text>
<text x="78.1" y="35.2">+5V</text>
<text x="107" y="32.1">+5V</text>
<text x="212.5" y="35.5">+5V</text>
<text x="256.7" y="30.9">J2</text>
<text x="20.2" y="36">J6</text>
<text x="32.1" y="37.7">PWRIN</text>
<text x="42.3" y="39.3">M7</text>
<text x="42.3" y="41.1">PC1</text>
<text x="42.3" y="37.4">D1</text>
<text x="74.7" y="41.5">PC2C2</text>
<text x="110.7" y="41.5">C1</text>
<text x="183.5" y="40.6">+5V</text>
<text x="27" y="47.9">GND</text>
<text x="42.3" y="42.8">47u</text>
<text x="74.5" y="43.2">47u 100n</text>
<text x="90.8" y="43.2" transform="rotate(-90 90.8 43.2)">1K RN2C</text>
<text x="97.6" y="43.2" transform="rotate(-90 97.6 43.2)">1K RN2D</text>
<text x="110.3" y="43.2">100n</text>
<text x="185.1" y="46.7">100n</text>
<text x="187.9" y="45">C6</text>
<text x="200.6" y="46.2">CAN_TX</text>
<text x="209.8" y="45.4" transform="rotate(-90 209.8 45.4)">R3</text>
<text x="213" y="45.4" transform="rotate(-90 213 45.4)">4.7k</text>
<text x="239.7" y="42.8">CAN_RX</text>
<text x="239.7" y="47.9">CANL</text>
<text x="251.6" y="45.7">+5V</text>
<text x="251.6" y="42.8">GND</text>
<text x="256.7" y="47.9">J3</text>
<text x="45.7" y="49.6">GND</text>
<text x="57.7" y="49.6">GND</text>
<text x="71.3" y="49.6">GND</text>
<text x="81.5" y="49.6">GND</text>
<text x="100.9" y="51" transform="rotate(-90 100.9 51)">ON</text>
<text x="102.3" y="51" transform="rotate(-90 102.3 51)">GREEN</text>
<text x="107" y="51.3">GND</text>
<text x="188.7" y="51.3">GND</text>
<text x="209.8" y="53.9" transform="rotate(-90 209.8 53.9)">R2</text>
<text x="213" y="53.9" transform="rotate(-90 213 53.9)">10k</text>
<text x="239.7" y="49.6">CANH</text>
<text x="32.8" y="60" transform="rotate(-90 32.8 60)">10k</text>
<text x="35.1" y="56.4">VIN</text>
<text x="36" y="59.4" transform="rotate(-90 36 59.4)">R5</text>
<text x="96.8" y="54.7">GND</text>
<text x="251.6" y="59.8">GND</text>
<text x="40.6" y="64.9">CMP</text>
<text x="212.5" y="61.5">GND</text>
<text x="32.8" y="70.2" transform="rotate(-90 32.8 70.2)">10k</text>
<text x="36" y="69.6" transform="rotate(-90 36 69.6)">R6</text>
<text x="42.8" y="70">+3V3</text>
<text x="56" y="71.7">LMV358MM</text>
<text x="56" y="66.2">IC3A</text>
<text x="62.8" y="68.3">GATE_CMD</text>
<text x="30.4" y="83.7">USBDM</text>
<text x="30.4" y="82">USB_5V</text>
<text x="32.1" y="78.6">GND</text>
<text x="37.2" y="80.9">MF-MSMF050-2</text>
<text x="41.7" y="83.4">C8</text>
<text x="49.8" y="80.9">500mA</text>
<text x="60.2" y="81">FERRITE</text>
<text x="69.6" y="82">USBVCC</text>
<text x="84.9" y="82">+5V</text>
<text x="88.2" y="78">+5V</text>
<text x="107" y="82">+3V3</text>
<text x="30.4" y="85.4">USBDP</text>
<text x="41.7" y="86.8">100nf</text>
<text x="48.1" y="84.1">FUSIBLE</text>
<text x="79.8" y="85.6" transform="rotate(-90 79.8 85.6)">T1</text>
<text x="114.7" y="89.5">C3</text>
<text x="115.5" y="84.1">1u</text>
<text x="210.7" y="88.2">+5V</text>
<text x="217.6" y="88.8">+3V3</text>
<text x="35.5" y="92.2">GND</text>
<text x="81.5" y="91" transform="rotate(-90 81.5 91)">FDN340P</text>
<text x="83.2" y="93.9">GND</text>
<text x="112.1" y="93.9">GND</text>
<text x="155.7" y="95.3">C14</text>
<text x="160.8" y="95.3">C13</text>
<text x="161.5" y="92.2">+3V3</text>
<text x="180.2" y="93.9">+3V3</text>
<text x="186.3" y="95.3">C15</text>
<text x="221" y="95.6">VIN</text>
<text x="155.7" y="98.7">100n</text>
<text x="160.8" y="98.7">100n</text>
<text x="186.3" y="98.7">100n</text>
<text x="215.9" y="99">GND</text>
<text x="134.2" y="107.5">RESET</text>
<text x="152.9" y="102.4">GND</text>
<text x="158" y="102.4">GND</text>
<text x="183.6" y="102.4">GND</text>
<text x="188.7" y="107.5">* : 5V tolerant</text>
<text x="229.9" y="105.1" transform="rotate(-90 229.9 105.1)">8x1F-H8.5</text>
<text x="232.4" y="103.7" transform="rotate(-90 232.4 103.7)">POWER</text>
<text x="19.2" y="112.7" transform="rotate(-90 19.2 112.7)">10k</text>
<text x="22.4" y="112.2" transform="rotate(-90 22.4 112.2)">R4</text>
<text x="30.4" y="110">RESET</text>
<text x="34.3" y="111.7">TS42031-160R-TR-7260</text>
<text x="207.4" y="112.6">PWM1L1/RP15/RB15</text>
<text x="231.2" y="112.6">SCL/RP8</text>
<text x="246.9" y="110.9" transform="rotate(-90 246.9 110.9)">10x1F-H8.5</text>
<text x="249.4" y="110.9" transform="rotate(-90 249.4 110.9)">IOH</text>
<text x="20.2" y="116">RESET</text>
<text x="134.2" y="114.3">AN0/RA0</text>
<text x="134.2" y="116">AN1/RA1</text>
<text x="207.4" y="116">PWM1L2/RP13/RB13</text>
<text x="207.4" y="114.3">PWM1H1/RP14/RB14</text>
<text x="207.4" y="117.7">PWM1H2/RP12/RB12</text>
<text x="207.4" y="119.4">PWM1L3/RP11/RB11</text>
<text x="231.2" y="119.4">RP6/RB6/SCK/ASCL</text>
<text x="231.2" y="114.3">SDA/RP9</text>
<text x="231.2" y="116">PWM2H1/RP22</text>
<text x="20.1" y="124.5">J1</text>
<text x="33.8" y="122.8">GND</text>
<text x="128.9" y="121.8" transform="rotate(-90 128.9 121.8)">33pf</text>
<text x="132.3" y="121.8" transform="rotate(-90 132.3 121.8)">C11</text>
<text x="138.2" y="124">OSC1</text>
<text x="207.4" y="121.1">PWM1H3/RP10/RB10</text>
<text x="209.1" y="124.5">SCL/RP8</text>
<text x="209.1" y="122.8">SDA/RP9</text>
<text x="231.2" y="121.1">RP5/SDI/ASDA</text>
<text x="231.2" y="124.5">RP21/RC5/RX/SS</text>
<text x="231.2" y="122.8">RP20/TX/SDO</text>
<text x="23.6" y="129.6">GND</text>
<text x="23.6" y="126.2">RESET</text>
<text x="23.6" y="127.9">+3V3</text>
<text x="23.6" y="131.3">PGD</text>
<text x="123.5" y="127.9" transform="rotate(-90 123.5 127.9)">GND</text>
<text x="128.9" y="128.6" transform="rotate(-90 128.9 128.6)">33pf</text>
<text x="132.3" y="128.6" transform="rotate(-90 132.3 128.6)">C12</text>
<text x="135.2" y="130.1" transform="rotate(-90 135.2 130.1)">Q1</text>
<text x="138.2" y="126.2">OSC2</text>
<text x="209.1" y="129.6">RP5/SDI/ASDA</text>
<text x="209.1" y="127.9">RP6/RB6/SCK/ASCL</text>
<text x="209.1" y="126.2">INT0/RP7/RB7</text>
<text x="231.2" y="126.2">INT0/RP7/RB7</text>
<text x="231.2" y="127.9">PWM2L1/RP23/RC7</text>
<text x="14" y="136.7">RJ11-2L-B</text>
<text x="23.6" y="133">PGC</text>
<text x="135.9" y="136.4">CAN_TX</text>
<text x="209.1" y="133">RP3/RB3/AN5</text>
<text x="209.1" y="134.7">RP2/RB2/AN4</text>
<text x="209.1" y="136.4">PGC</text>
<text x="231.2" y="134.7">AN0/RA0</text>
<text x="231.2" y="136.4">AN1/RA1</text>
<text x="249.4" y="133" transform="rotate(-90 249.4 133)">J5</text>
<text x="65.9" y="142.7">GND</text>
<text x="207.4" y="143.2">RP25/RC9</text>
<text x="209.1" y="138.1">PGD</text>
<text x="231.2" y="143.2">RP17/RC1/AN7</text>
<text x="231.2" y="141.5">RP16/RC0/AN6</text>
<text x="231.2" y="139.8">RP3/RB3/AN5</text>
<text x="231.2" y="138.1">RP2/RB2/AN4</text>
<text x="62.6" y="146.4">100nf</text>
<text x="64.7" y="149.8">C5</text>
<text x="71.3" y="147.5">IC1</text>
<text x="207.4" y="144.9">RP24/RC8</text>
<text x="207.4" y="146.6">PWM2L1/RP23/RC7</text>
<text x="207.4" y="148.3">PWM2H1/RP22</text>
<text x="246.9" y="148.3" transform="rotate(-90 246.9 148.3)">8x1F-H8.5</text>
<text x="249.4" y="148.3" transform="rotate(-90 249.4 148.3)">IOL</text>
<text x="56" y="151.7">USBVCC</text>
<text x="90" y="150">RP21/RC5/RX/SS</text>
<text x="90" y="151.7">RP20/TX/SDO</text>
<text x="207.4" y="150">RP21/RC5/RX/SS</text>
<text x="207.4" y="151.7">RP20/TX/SDO</text>
<text x="209.1" y="153.4">CAN_RX</text>
<text x="231.2" y="155.1">PWM1L3/RP11/RB11</text>
<text x="231.2" y="151.7">RP25/RC9</text>
<text x="231.2" y="150">RP24/RC8</text>
<text x="231.2" y="153.4">PWM1H3/RP10/RB10</text>
<text x="93.4" y="161.9">TXLED</text>
<text x="107" y="160.6">RN2B</text>
<text x="112.1" y="158">+5V</text>
<text x="142.1" y="161.7">100n</text>
<text x="142.1" y="158.3">C4</text>
<text x="209.1" y="156.8">RP17/RC1/AN7</text>
<text x="209.1" y="158.5">RP16/RC0/AN6</text>
<text x="231.2" y="158.5">PWM1L2/RP13/RB13</text>
<text x="231.2" y="160.2">PWM1H1/RP14/RB14</text>
<text x="231.2" y="161.9">PWM1L1/RP15/RB15</text>
<text x="231.2" y="156.8">PWM1H2/RP12/RB12</text>
<text x="57.7" y="167">GND</text>
<text x="60.9" y="165.1">100nf</text>
<text x="98.8" y="165.8">YELLOW</text>
<text x="98.8" y="164.3">TX</text>
<text x="104.9" y="167.9">1K RN2A</text>
<text x="106.7" y="164.8">1K</text>
<text x="139.3" y="165.3">GND</text>
<text x="62.8" y="172.1">USBDP</text>
<text x="62.8" y="173.8">USBDM</text>
<text x="63" y="168.5">C7</text>
<text x="93.4" y="168.7">RXLED</text>
<text x="98.8" y="172.4">RX</text>
<text x="170" y="173.8">GND</text>
<text x="53.6" y="177">C9</text>
<text x="60.4" y="177">C10</text>
<text x="98.8" y="174.3">YELLOW</text>
<text x="50.8" y="185.7">GND</text>
<text x="53.6" y="180.4">47pF</text>
<text x="57.7" y="185.7">GND</text>
<text x="60.4" y="180.4">47pF</text>
<text x="66.2" y="185.7">GND</text>
<text x="71.3" y="185.7">FT232RL</text>
<text x="88.3" y="185.7">GND</text>
</g>
<g font-size="1.6" fill="#808080">
<text x="54.9" y="34.1">3</text>
<text x="57.5" y="34.8">IN OUT</text>
<text x="64.7" y="34.1">4</text>
<text x="64.7" y="35.8">2</text>
<text x="257.4" y="32.4">1</text>
<text x="257.4" y="34.1">2</text>
<text x="257.4" y="35.8">3</text>
<text x="26.9" y="37.5">3</text>
<text x="26.9" y="39.2">2</text>
<text x="26.9" y="40.9">1</text>
<text x="59.1" y="40.5" transform="rotate(-90 59.1 40.5)">1</text>
<text x="91.4" y="37.5" transform="rotate(-90 91.4 37.5)">3</text>
<text x="98.3" y="37.5" transform="rotate(-90 98.3 37.5)">4</text>
<text x="105.1" y="37.9" transform="rotate(-90 105.1 37.9)">8</text>
<text x="257.4" y="37.5">4</text>
<text x="91.4" y="42.2" transform="rotate(-90 91.4 42.2)">6</text>
<text x="98.3" y="42.2" transform="rotate(-90 98.3 42.2)">5</text>
<text x="105.1" y="45.2" transform="rotate(-90 105.1 45.2)">4</text>
<text x="215.2" y="42.6">3</text>
<text x="215.2" y="46">1</text>
<text x="215.2" y="47.7">8</text>
<text x="219.2" y="43.3">VDD</text>
<text x="219.2" y="46.7">TXD</text>
<text x="229.2" y="45">VREF</text>
<text x="230" y="43.3">RXD</text>
<text x="236.2" y="42.6">4</text>
<text x="236.2" y="44.3">5</text>
<text x="236.2" y="47.7">6</text>
<text x="215.2" y="51.1">2</text>
<text x="219.2" y="48.4">RS</text>
<text x="219.2" y="51.8">VSS</text>
<text x="229" y="50.1">CANH</text>
<text x="229.2" y="48.4">CANL</text>
<text x="236.2" y="49.4">7</text>
<text x="257.4" y="49.4">1</text>
<text x="257.4" y="51.1">2</text>
<text x="257.4" y="52.8">3</text>
<text x="257.4" y="54.5">4</text>
<text x="49.8" y="69.8">2</text>
<text x="49.8" y="66.4">3</text>
<text x="57.9" y="68.1">1</text>
<text x="21.3" y="82.5">1</text>
<text x="25.2" y="81.7">1</text>
<text x="25.2" y="83.4">2</text>
<text x="92.3" y="81.7">1</text>
<text x="95" y="82.5">IN</text>
<text x="100.7" y="82.5">OUT</text>
<text x="105.5" y="81.7">5</text>
<text x="21.3" y="84.2">2</text>
<text x="21.3" y="85.9">3</text>
<text x="21.3" y="87.6">4</text>
<text x="21.3" y="89.3">5</text>
<text x="25.2" y="85.1">3</text>
<text x="25.2" y="86.8">4</text>
<text x="25.2" y="88.5">5</text>
<text x="92.3" y="85.1">3</text>
<text x="92.3" y="88.5">2</text>
<text x="95" y="85.9">ON/OFF</text>
<text x="95" y="89.3">GND</text>
<text x="99.4" y="89.3">NC/FB</text>
<text x="105.5" y="88.5">4</text>
<text x="144.7" y="107.2">18</text>
<text x="149.4" y="108">_MCLR*</text>
<text x="168" y="102.5" transform="rotate(-90 168 102.5)">28</text>
<text x="169.7" y="102.5" transform="rotate(-90 169.7 102.5)">40</text>
<text x="179.9" y="102.5" transform="rotate(-90 179.9 102.5)">17</text>
<text x="168.8" y="108.7" transform="rotate(-90 168.8 108.7)">VDD</text>
<text x="170.5" y="108.7" transform="rotate(-90 170.5 108.7)">VDD</text>
<text x="171.3" y="113.1">PWM1L1/DAC1LN/RP15/CN11/PMCS1/RB15</text>
<text x="180.7" y="109.5" transform="rotate(-90 180.7 109.5)">AVDD</text>
<text x="203.9" y="112.3">15</text>
<text x="29.4" y="114">1</text>
<text x="29.4" y="115.7">2</text>
<text x="29.4" y="117.5">5</text>
<text x="34.1" y="114">3</text>
<text x="34.1" y="115.7">4</text>
<text x="144.7" y="114">19</text>
<text x="144.7" y="115.7">20</text>
<text x="149.4" y="114.8">AN0/VREF+/CN2/RA0</text>
<text x="149.4" y="116.5">AN1/VREF-/CN3/RA1</text>
<text x="167" y="114.8">PWM1H1/DAC1LP/RTCC/RP14/CN12/PMWR/RB14</text>
<text x="171.7" y="116.5">PWM1L2/DAC1RN/RP13/CN13/PMRD/RB13</text>
<text x="171.8" y="118.2">PWM1H2/DAC1RP/RP12/CN14/PMD0/RB12</text>
<text x="172.6" y="119.9">PGEC2/PWM1L3/RP11/CN15/PMD1/RB11*</text>
<text x="203.9" y="119.2">9</text>
<text x="203.9" y="117.5">10</text>
<text x="203.9" y="115.7">11</text>
<text x="203.9" y="114">14</text>
<text x="144.7" y="122.6">30</text>
<text x="144.7" y="126">31</text>
<text x="149.4" y="123.3">OSC1/CLKI/CN30/RA2</text>
<text x="166.7" y="121.6">PGED2/EMCD2/PWM1H3/RP10/CN16/PMD2/RB10*</text>
<text x="181.5" y="123.3">SDA1/RP9/CN21/PMD3/RB9*</text>
<text x="181.7" y="125">SCL1/RP8/CN22/PMD4/RB8*</text>
<text x="203.9" y="126">43</text>
<text x="203.9" y="124.3">44</text>
<text x="203.9" y="122.6">1</text>
<text x="203.9" y="120.9">8</text>
<text x="17.9" y="126.7">1</text>
<text x="17.9" y="128.4">2</text>
<text x="17.9" y="130.1">3</text>
<text x="17.9" y="131.8">4</text>
<text x="149.4" y="126.7">OSC2/CLKO/CN29/RA3</text>
<text x="175.3" y="130.1">PGED3/ASDA1/RP5/CN27/PMD7/RB5*</text>
<text x="175.5" y="128.4">PGEC3/ASCL1/RP6/CN24/PMD6/RB6*</text>
<text x="182.1" y="126.7">INT0/RP7/CN23/PMD5/RB7*</text>
<text x="203.9" y="129.4">41</text>
<text x="203.9" y="127.7">42</text>
<text x="17.9" y="133.5">5</text>
<text x="17.9" y="135.2">6</text>
<text x="144.7" y="136.2">33</text>
<text x="144.7" y="132.8">34</text>
<text x="149.4" y="136.9">SOSCI/RP4/CN1/RB4</text>
<text x="149.4" y="133.5">SOSCO/T1CK/CN0/RA4</text>
<text x="178.5" y="136.9">PGEC1/AN3/C2IN+/RP1/CN5/RB1</text>
<text x="183.7" y="133.5">AN5/C1IN+/RP3/CN7/RB3</text>
<text x="184.1" y="135.2">AN4/C1IN-/RP2/CN6/RB2</text>
<text x="203.9" y="137.9">21</text>
<text x="203.9" y="136.2">22</text>
<text x="203.9" y="134.5">23</text>
<text x="203.9" y="132.8">24</text>
<text x="144.7" y="143">13</text>
<text x="149.4" y="143.7">TCK/PMA7/RA7*</text>
<text x="178.8" y="138.6">PGED1/AN2/C2IN-/RP0/CN4/RB0</text>
<text x="184.9" y="143.7">RP25/CN19/PMA6/RC9*</text>
<text x="203.9" y="143">5</text>
<text x="69.4" y="149.8">20</text>
<text x="86.8" y="149.8">1</text>
<text x="144.7" y="148.1">12</text>
<text x="144.7" y="144.7">32</text>
<text x="144.7" y="146.4">35</text>
<text x="149.4" y="148.8">TMS/PMA10/RA10*</text>
<text x="149.4" y="145.4">TDO/PMA8/RA8*</text>
<text x="149.4" y="147.1">TDI/PMA9/RA9*</text>
<text x="178.2" y="148.8">PWM2H1/RP22/CN18/PMA1/RC6*</text>
<text x="178.5" y="147.1">PWM2L1/RP23/CN17/PMA0/RC7*</text>
<text x="184.9" y="145.4">RP24/CN20/PMA5/RC8*</text>
<text x="203.9" y="148.1">2</text>
<text x="203.9" y="146.4">3</text>
<text x="203.9" y="144.7">4</text>
<text x="203.9" y="149.8">38</text>
<text x="69.4" y="154.9">19</text>
<text x="70.2" y="151.5">4</text>
<text x="72.8" y="150.5">VCC</text>
<text x="72.8" y="152.2">VCCIO</text>
<text x="72.8" y="155.6">RESET</text>
<text x="82" y="152.2">RXD</text>
<text x="82.1" y="150.5">TXD</text>
<text x="82.1" y="155.6">CTS</text>
<text x="82.1" y="153.9">RTS</text>
<text x="86.8" y="151.5">5</text>
<text x="86.8" y="153.2">3</text>
<text x="86.8" y="154.9">11</text>
<text x="177" y="155.6">AN8/CVREF/RP18/PMA2/CN10/RC2</text>
<text x="184.7" y="153.9">RP19/CN28/PMBE/RC3*</text>
<text x="184.9" y="150.5">RP21/CN26/PMA3/RC5*</text>
<text x="184.9" y="152.2">RP20/CN25/PMA4/RC4*</text>
<text x="203.9" y="154.9">27</text>
<text x="203.9" y="151.5">37</text>
<text x="203.9" y="153.2">36</text>
<text x="69.4" y="160">28</text>
<text x="69.4" y="158.3">27</text>
<text x="72.8" y="160.7">OSCO</text>
<text x="72.8" y="159">OSCI</text>
<text x="81.9" y="160.7">DCD</text>
<text x="82" y="159">DSR</text>
<text x="82" y="157.3">DTR</text>
<text x="86.8" y="156.6">2</text>
<text x="86.8" y="158.3">9</text>
<text x="86.8" y="160">10</text>
<text x="86.8" y="161.7">6</text>
<text x="106" y="161.7">7</text>
<text x="110.6" y="161.7">2</text>
<text x="145.5" y="156.6">7</text>
<text x="149.4" y="157.3">VCAP/VDDCORE</text>
<text x="180.9" y="159">AN6/DAC1RM/RP16/CN8/RC0</text>
<text x="181.1" y="157.3">AN7/DAC1LM/RP17/CN9/RC1</text>
<text x="203.9" y="158.3">25</text>
<text x="203.9" y="156.6">26</text>
<text x="80.2" y="165.8">CBUS0</text>
<text x="80.2" y="167.5">CBUS1</text>
<text x="83.6" y="162.4">RI</text>
<text x="86.8" y="165.1">23</text>
<text x="86.8" y="166.8">22</text>
<text x="168.8" y="165.5" transform="rotate(-90 168.8 165.5)">VSS</text>
<text x="170.5" y="165.5" transform="rotate(-90 170.5 165.5)">VSS</text>
<text x="172.2" y="165.5" transform="rotate(-90 172.2 165.5)">VSS</text>
<text x="180.7" y="165.5" transform="rotate(-90 180.7 165.5)">AVSS</text>
<text x="69.4" y="168.5">17</text>
<text x="69.4" y="171.9">15</text>
<text x="69.4" y="173.6">16</text>
<text x="72.8" y="169.2">3V3OUT</text>
<text x="72.8" y="172.6">USBDP</text>
<text x="80.2" y="169.2">CBUS2</text>
<text x="80.2" y="170.9">CBUS3</text>
<text x="80.2" y="172.6">CBUS4</text>
<text x="86.8" y="168.5">13</text>
<text x="86.8" y="170.2">14</text>
<text x="86.8" y="171.9">12</text>
<text x="106" y="168.5">8</text>
<text x="110.6" y="168.5">1</text>
<text x="168" y="169.4" transform="rotate(-90 168 169.4)">6</text>
<text x="169.7" y="170.2" transform="rotate(-90 169.7 170.2)">29</text>
<text x="171.4" y="170.2" transform="rotate(-90 171.4 170.2)">39</text>
<text x="179.9" y="170.2" transform="rotate(-90 179.9 170.2)">16</text>
<text x="69.4" y="177">25</text>
<text x="72.8" y="174.3">USBDM</text>
<text x="72.8" y="177.8">GND</text>
<text x="81.3" y="176">TEST</text>
<text x="81.8" y="179.4">GND</text>
<text x="86.8" y="178.7">7</text>
<text x="86.8" y="175.3">26</text>
<text x="81.8" y="181.1">GND</text>
<text x="81.8" y="182.8">GND</text>
<text x="86.8" y="180.4">18</text>
<text x="86.8" y="182.1">21</text>
</g>
<g font-size="1.4" fill="#800000">
<text x="47.1" y="40.8" transform="rotate(-90 47.1 40.8)">+</text>
<text x="72.6" y="40.8" transform="rotate(-90 72.6 40.8)">+</text>
</g>
<g font-size="1.4" fill="#808080">
<text x="231.2" y="82.8" transform="rotate(-90 231.2 82.8)">1</text>
<text x="149.5" y="102.4">IC2</text>
<text x="248.2" y="129.4" transform="rotate(-90 248.2 129.4)">1</text>
<text x="248.2" y="144.9" transform="rotate(-90 248.2 144.9)">1</text>
<text x="248.2" y="163.4" transform="rotate(-90 248.2 163.4)">1</text>
<text x="149.5" y="170.4">DSPIC33FJ128MC804PT</text>
</g>
</svg>
